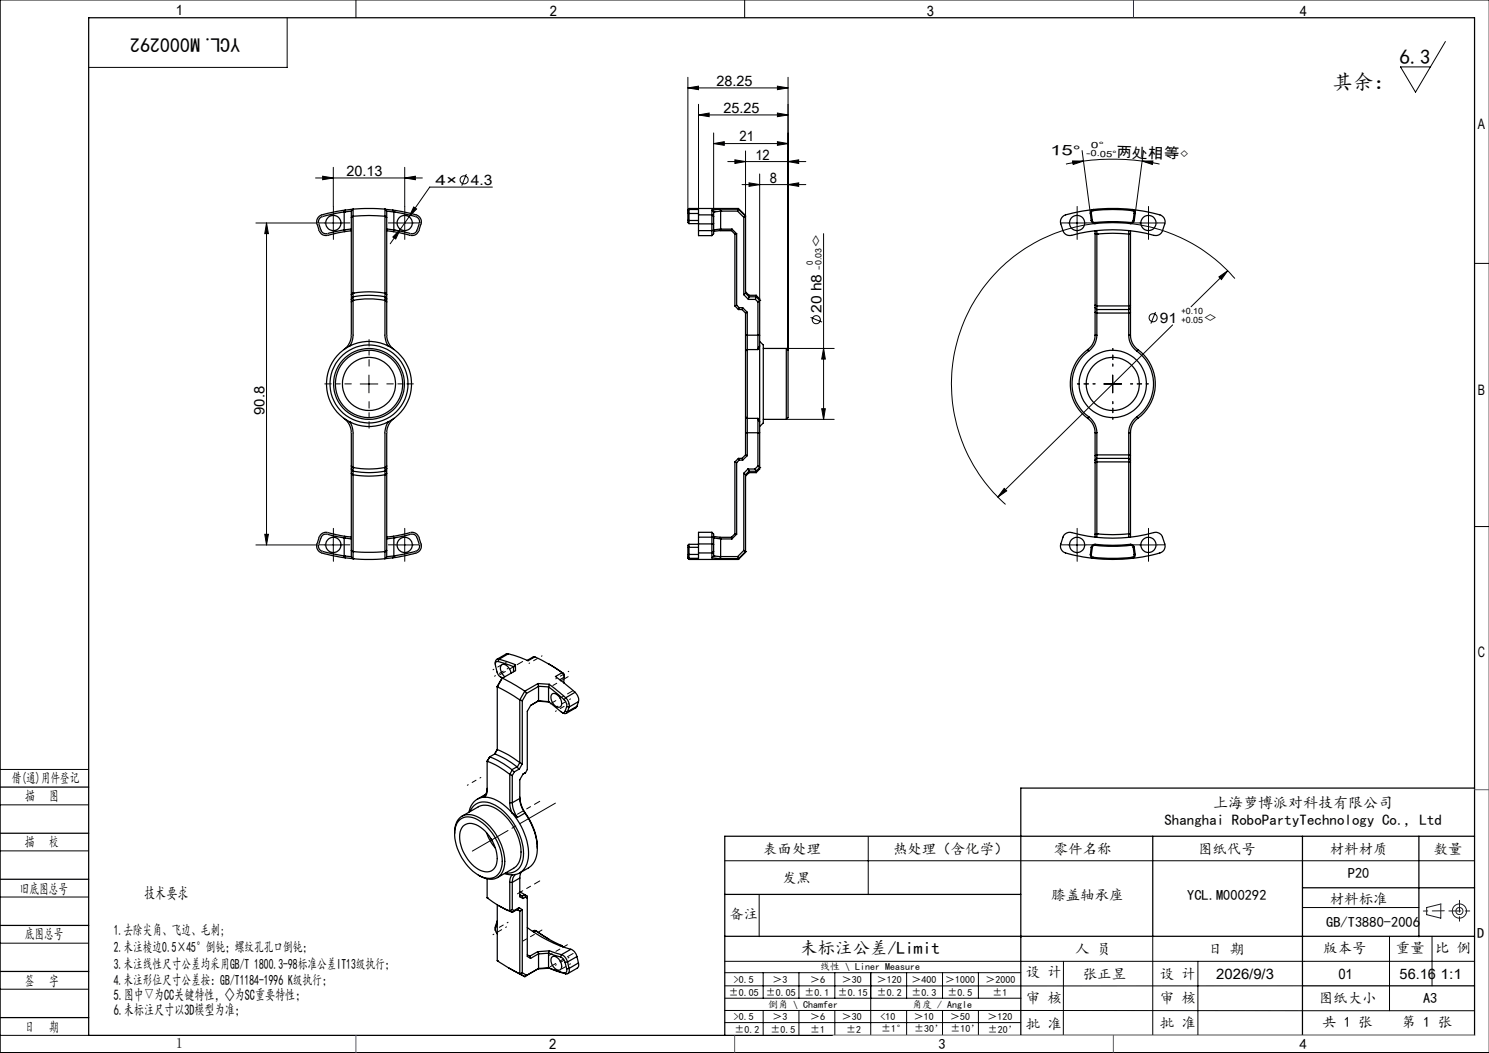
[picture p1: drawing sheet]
<svg xmlns="http://www.w3.org/2000/svg" width="420mm" height="297mm" viewBox="0 0 420 297" stroke-linecap="round" stroke-linejoin="round" font-family="sans-serif">
<g fill="none" stroke="#000" stroke-width=".28">
<path d="M100.4 0v5M210 0v5M420 0h-419.9v297h419.9M81 5v14h-56M407.7 11.7l-8.4 14.3-4.3-7.1h8.5M194 24.8l3-.5v1zM194 21.8v38.4M194 24.8h28.3M197 32.4l3-.5v1zM197 29.4v33.7M197 32.4h25.3M201.3 37.5v22.3"/>
<path d="M219.3 24.3l3 .5-3 .5zM219.3 40l3 .5-3 .5zM219.3 31.9l3 .5-3 .5zM222.3 21.8v77M89 50.2h30.1M91 49.7l3 .5-3 .5zM94 47.2v11M114.2 50.2l3-.5v1zM114.2 47.2v11M116.7 58.4l.8 .5-2.1 2.2zM131.6 49.1l-1.4 3.2M138.9 52.8h-17.7l-11.1 16"/>
<path d="M201.3 40.5l3-.5v1zM201.3 40.5h21M205.3 45.6h22M207.3 45.1l3 .5-3 .5zM209.3 52.1h18M210.3 42.6v18.4M211.3 51.6l3 .5-3 .5zM214.3 49.1v35.6M222.3 52.1l3-.5v1zM222.3 45.6l3-.5v1zM302.5 45.4h3.1l-2.9 1zM305.2 42.5l2.4 17.7"/>
<path d="M305.6 45.4l7.1-.5 4.7 .1 4.8 .4M305.6 45.4l-4.9 .9M322.2 45.4h3l-.2 1zM322.2 45.4l4.9 .9M322.5 42.5l-2.3 17.7M72.2 62.9h17.2M75.2 62.9v90.8M75.2 62.9l.5 3h-1zM91.5 62.9h5M94 60.4v5M111.7 62.9h5M112.9 64.7l-1.3 2.7-.8-.6z"/>
<path d="M114.2 60.4v5M232.3 65.9v52.4M301.3 62.9h5M303.8 60.4v5M308.9 63.1a45.5 45.5 0 0 0-38.4 31.4 45.5 45.5 0 0 0 13.1 47.8M318.8 63.1a45.6 45.6 0 0 1 29.5 15.5M321.5 62.9h4.9M324 60.4v5M343.8 78.1l2.5-1.7-1.8 2.4zM346.3 76.4l-10.3 10.1M415.9 74.3h4.1M221.8 98.3h13.5"/>
<path d="M228.6 89.5l3.3 1.3M232.3 98.3l.5 3h-1zM325.9 88l-1.3 3.3M330.8 91.6l-49.4 48.6M101.6 108.3h5M104.1 105.8v5M221.8 118.3h13.5M231.8 115.3h1l-.5 3zM311.4 108.3h5M313.9 105.8v5M283.2 137.8l.8 .7-2.6 1.7zM72.2 153.7h17.2"/>
<path d="M74.7 150.7h1l-.5 3zM91.5 153.7h5M94 151.2v5M111.7 153.7h5M114.2 151.2v5M301.3 153.7h5M303.8 151.2v5M321.5 153.7h4.9M324 151.2v5M415.9 148.5h4.1M0 217h25M0 227h25"/>
<path d="M0 240h25M244.9 236v16.3M0 253h25M204.4 242.8h211.5M214.1 252.4v11.8M367.4 256h32.8M0 266h25M0 279h25M204.4 271.1h211.5M204.4 278.1h163M204.4 274.4h83.5M215.3 274.4v7.1"/>
<path d="M225.4 274.4v7.1M235.5 274.4v7.1M245.6 274.4v17.6M255.7 274.4v7.1M265.9 274.4v7.1M276 274.4v7.1M300 271.1l-.1 21M325.2 264.1v27.9M337.9 271.1v20.9M391.9 264.1v21M403.9 264.1v14M0 292h25"/>
<path d="M204.4 285l211.5 .1M204.4 288.4h83.5M204.5 281.5h83.5M215.3 285v7M225.4 285v7M235.5 285v7M255.7 285v7M265.9 285v7M276 285v7M287.9 292h128"/>
<circle cx="130.9" cy="50.7" r="1.14"/>
<circle cx="230.2" cy="90.2" r="1.15"/>
<circle cx="325.2" cy="89.6" r="1.14"/>
</g>
<g fill="none" stroke="#191924" stroke-width=".28">
<path d="M402.4 256l4-1v4l-4-1z"/>
<circle cx="411.7" cy="257" r="1"/>
<circle cx="411.7" cy="257" r="2"/>
</g>
<path d="M308.9 108.3h-5M313.9 103.3v-5M313.9 113.3v5M318.9 108.3h5" fill="none" stroke="#000" stroke-width=".28" stroke-dasharray="30.5 1.3 1.3 1.3" stroke-dashoffset="29.9"/>
<g fill="none" stroke="#000" stroke-width=".28" stroke-dasharray="30.5 1.3 1.3 1.3">
<path d="M91.5 62.9h-2.1M94 60.4v-2.2M94 65.4v2.1M96.5 62.9h2.2M111.7 62.9h-2.2M114.2 60.4v-2.2M114.2 65.4v2.1M116.7 62.9h2.1M301.3 62.9h-2.1M303.8 60.4v-2.2M303.8 65.4v2.1M306.3 62.9h2.2"/>
<path d="M321.5 62.9h-2.2M324 60.4v-2.2M324 65.4v2.1M326.5 62.9h2.1M91.5 153.7h-2.1M94 151.2v-2.2M94 156.2v2.1M96.5 153.7h2.2M111.7 153.7h-2.2M114.2 151.2v-2.2M114.2 156.2v2.1M116.7 153.7h2.1"/>
<path d="M301.3 153.7h-2.1M303.8 151.2v-2.2M303.8 156.2v2.1M306.3 153.7h2.2M321.5 153.7h-2.2M324 151.2v-2.2M324 156.2v2.1M326.5 153.7h2.1M158.3 192l2-1.1"/>
</g>
<path d="M156.7 226.5l-23.5 13.6" fill="none" stroke="#000" stroke-width=".28" stroke-dasharray="30.5 1.3 1.3 1.3" stroke-dashoffset="18.9"/>
<path d="M147.4 186.6l-6.4 3.7M161.7 194.8l-6.5 3.7M161.7 268.9l-6.5 3.8" fill="none" stroke="#000" stroke-width=".28" stroke-dasharray="30.5 1.3 1.3 1.3" stroke-dashoffset="28.7"/>
<path d="M149.2 187.1l3.7-2.1M156.8 191.5l3.6-2.2M158.3 192l-3.6 2.1" fill="none" stroke="#000" stroke-width=".28" stroke-dasharray="30.5 1.3 1.3 1.3" stroke-dashoffset="30.3"/>
<path d="M152.9 262.3l-5.4 3.1M160 266.5l-5.3 3.1" fill="none" stroke="#000" stroke-width=".28" stroke-dasharray="30.5 1.3 1.3 1.3" stroke-dashoffset="29.3"/>
<path d="M152.3 226l-6.3 3.6M146 252.1l6.3-3.6" fill="none" stroke="#000" stroke-width=".28" stroke-dasharray="30.5 1.3 1.3 1.3" stroke-dashoffset="28.8"/>
<path d="M142.9 186.7l-3.8 2.2M143.3 188.5l-3.8 2.2M160.5 198.4l-3.8 2.2M160.9 197.1l-3.8 2.2M131.8 221.5l3.8-2.2M142.9 261.4l-3.8 2.2M143.3 260.1l-3.8 2.2M160.5 270l-3.8 2.2M160.9 271.9l-3.8 2.2" fill="none" stroke="#000" stroke-width=".28" stroke-dasharray="30.5 1.3 1.3 1.3" stroke-dashoffset="30.2"/>
<path d="M99.1 108.3h-7.5M104.1 103.3v-7.5M104.1 113.3v7.5M109.1 108.3h7.5" fill="none" stroke="#000" stroke-width=".28" stroke-dasharray="30.5 1.3 1.3 1.3" stroke-dashoffset="28.6"/>
<g fill="none" stroke="#000" stroke-width=".35">
<path d="M25 5h390.9v287h-390.9zM97.1 59.8h.1M97.1 59.8l-2.3 .4a11.5 11.5 0 0 0-4.6 1.4l-.4 1.1 .7 2.2a1.62 1.62 0 0 0 2.4 .8l4.2-.9M97.1 59.8v5M97.4 59.3l-5.8 1.1a2.18 2.18 0 0 0-2.2 2.7l.6 1.9a2.1 2.1 0 0 0 3.1 1.2l4.1-.9M97.4 59.3l-.3 .5M99.1 59.5v35a5.2 5.2 0 0 1-2.1 4.1M99.1 59.5l-2 .3M99.6 59.1v35.4a5.7 5.7 0 0 1-.9 3.1M99.6 59.1l-.5 .4M99.6 59l3.4-.2 5.6 .2v35.5a5.7 5.7 0 0 0 .9 3.1M99.6 59v.1"/>
<path d="M99.6 59l-2.2 .3M109.1 59.5l2 .3M110.8 59.3l-2.2-.3 .5 .6v34.9a5.2 5.2 0 0 0 2.1 4.1M110.8 59.3l5.8 1.1a2.18 2.18 0 0 1 2.1 2.7l-.6 1.9a2.1 2.1 0 0 1-3 1.2l-4.2-.9M110.8 59.3l.3 .5M111.1 59.8h.1M111.1 59.8l2.3 .4a11.5 11.5 0 0 1 4.6 1.4l.4 .8-.7 2.5a1.62 1.62 0 0 1-2.4 .8l-4.2-.9M111.1 59.8v5M194 59.4v.8M194.3 58.8v.3M194.3 59.1h2.7v1.5M194.3 59.1v1.1"/>
<path d="M194.3 58.8l-.3 .3v.3M194.3 58.8h14M194.3 59.1l-.3 .3M200.8 59.3v1.3M200.8 59.3l.5 .5M201.3 59.8h.1M201.3 59.8v1.3M203.1 59h5.2M203.1 59l-2.3 .3M203.1 59l.2 .5M203.3 59.5h.1M203.3 59.5l-2 .3"/>
<path d="M203.3 59.5v5.1M203.3 59.5h4.7M208 59.5l1.8 1.8M208.3 58.8v.2M208.3 58.8l2 2.1M208.3 59v.1M208.3 59.1l-.3 .4M208.3 59.1l2 1.9M308.4 59.1a1.03 1.03 0 0 0-.8 1.1M308.4 59.1a52.8 52.8 0 0 1 10.9 0M308.4 59.1l-1.9 .3a25 25 0 0 0-6.6 1.6l-.5 .6-.3 .8 .7 2.6a2 2 0 0 0 2.5 1.4 44.2 44.2 0 0 1 23.6 0l1.1-.2 .6-.5 .9-2.6a2.21 2.21 0 0 0-2.3-2.7l-6.9-1.3M308.4 59.1l.1 .3"/>
<path d="M308.5 59.4a.67 .67 0 0 0-.7 .8M308.5 59.4a46.3 46.3 0 0 1 10.8 0M319.3 59.4a.67 .67 0 0 1 .6 .8M319.3 59.1a1.03 1.03 0 0 1 .9 1.1M319.3 59.1v.3M97.1 64.8h.1M97.1 64.8l.1 .5M99.1 61.3l.5-.3a47.9 47.9 0 0 1 9 0l.5 .3M99.1 64.6l-2 .2M99.1 65.1l-1.9 .2M109.1 64.6l2 .2M109.1 65.1l1.8 .2"/>
<path d="M111.1 64.8h.1M111.1 64.8l-.2 .5M194 62.2v.6l.3 .3M194 60.2h.3M194 60.2v2M194 62.2h.3M194.3 62.2v.9M194.3 63.1h2.7M194.3 60.2h2.7M194.3 60.2v2M194.3 62.2h2.7M197 60.6v2.5"/>
<path d="M197 65v1.5h3.8M197 60.6h3.8M197 63.1h3.8M197 63.1v1.9M197 65h3.8M200.8 60.6v2.5M200.8 65v1.5M200.8 60.6l.5 .5M200.8 63.1v1.9M201.3 61.1v1.9M201.3 64.9v1l-.5 .6M201.3 63l-.5 .1"/>
<path d="M201.3 63v1.9M201.3 64.9l-.5 .1M203.1 65h3.2l1 1M203.2 64.6v.4l-1.9 .3M203.2 64.6h3.3M203.3 64.6l-2 .2M203.3 64.6h-.1M206.5 64.6l1.3 1.3M206.5 64.6l-.2 .4M207.3 66h.1M207.3 66v20.3M207.8 65.9v20.2"/>
<path d="M207.8 65.9l-.5 .1M209.8 61.3v21.8M210.3 61l-.5 .3M210.3 61v21.7M307.6 60.2l.2 2M307.8 62.2a1.03 1.03 0 0 0 1.1 .9M307.8 60.2h-.2M307.8 60.2l.3 2M308.1 62.2a.67 .67 0 0 0 .8 .6M308.1 62.2h-.3M308.9 62.8a50.6 50.6 0 0 1 10 0M308.9 63.1a44 44 0 0 1 9.9 0"/>
<path d="M308.9 62.8v.3M308.9 65.1v29.4M308.9 65.9l.5 .1M309.4 66a41.1 41.1 0 0 1 9 0M309.4 66h.1M309.4 65v29.5M318.4 66h.1M318.4 65v29.5M318.9 62.8l-.1 .3M318.9 65.9l-.5 .1M318.9 65.1v29.4M319.7 62.2l-.2 .3-.6 .3"/>
<path d="M319.7 62.2h.2M319.9 60.2l-.2 2M319.9 60.2h.3M319.9 62.2a.97 .97 0 0 1-1.1 .9M320.2 60.2l-.3 2M98.7 97.6a12 12 0 0 1 10.8 0M98.7 97.6a12 12 0 0 0-6.6 10.7 12 12 0 0 0 6.6 10.7M99.6 83.7l-.5 .8M99.6 83.7h.1M99.6 84.7h.1M99.6 83.7a22.3 22.3 0 0 1 9 .1l.5 .5M99.6 84.7a24.1 24.1 0 0 1 9 0"/>
<path d="M99.6 82.7a26.3 26.3 0 0 1 9 0M99.6 82.7h.1M99.6 84.7l-.5 .5M99.6 82.7l-.5 .4M108.6 84.7h.1M108.6 82.7h.1M108.6 84.7l.5 .5M108.6 82.7l.5 .4M109.5 97.6a12 12 0 0 1 6.6 10.7 12 12 0 0 1-6.6 10.7M207.3 86.3l1 1M207.8 86.1l.7 .7M207.8 86.1l-.5 .2"/>
<path d="M208.3 87.3h1M208.5 86.8h1M208.5 86.8l-.2 .5M209.3 87.3l1 1M209.5 86.8l1.3 1.3M209.5 86.8l-.2 .5M209.8 83.1l1.3 1.4M210.3 99v18.6M210.3 94.5v4.5M210.3 82.3l1 1M210.3 94.5h4M210.3 82.7l-.5 .4"/>
<path d="M210.3 82.7l1 1M210.3 88.3v6.2M210.8 98.6v19.4M210.8 88.1v10.5M210.8 98.6l-.5 .4M210.8 98.6h3M210.8 88.1l-.5 .2M211.1 84.5h2M211.2 83.7h2.1M211.2 83.7l-.1 .8M211.3 83.3v.4M211.3 83.3h2"/>
<path d="M213.1 84.5l.7 .7M213.3 83.7l-.2 .8M213.3 83.3v.4M213.3 83.3l1 1v.4M213.3 83.7l1 1M213.8 85.2v13.4M214.3 97.6l-.5 1M214.3 97.6v21.4M214.3 96.3l1 1v22l-1 1M214.3 94.5v3.1M214.3 84.7h.1M214.3 84.7l-.5 .5"/>
<path d="M214.3 84.7v9.8M215.3 98.3h6.5M221.8 98.3v20M221.8 98.3l.5 .5v19l-.5 .5M306.8 98.6a12 12 0 0 0 0 19.4M306.8 98.6l.3 .4M307.1 99a11.5 11.5 0 0 0 0 18.6M308.9 94.5a5.2 5.2 0 0 1-2.1 4.1M308.9 94.5h.5M308.9 86.8l.5 .5h9l.5-.5M308.9 86.1l.5 .2h9l.5-.2M308.9 88.1l.5 .2h9l.5-.2"/>
<path d="M309.4 94.5a5.5 5.5 0 0 1-2.3 4.5M318.4 94.5a5.5 5.5 0 0 0 2.2 4.5M318.4 94.5h.5M318.9 94.5a5 5 0 0 0 2 4.1M320.6 99a11.5 11.5 0 0 1 0 18.6M320.9 98.6a12 12 0 0 1 0 19.4M320.9 98.6l-.3 .4M97 118a5 5 0 0 1 2.1 4.1v34.9l.5 .6M98.7 119a11.8 11.8 0 0 0 10.8 0M98.7 119a6 6 0 0 1 .9 3.1v35.5M109.5 119a6 6 0 0 0-.9 3.1v35.4M111.2 118a5 5 0 0 0-2.1 4.1v35"/>
<path d="M210.3 117.6v4.5M210.3 117.6l.5 .4M210.8 118v10.5M210.8 118h3M213.8 118l.5 1M213.8 118v13.4M214.3 119v3.1M215.3 118.3h6.5M306.8 118a5 5 0 0 1 2.1 4.1M307.1 117.6a5.6 5.6 0 0 1 2.3 4.5M307.1 117.6l-.3 .4M320.6 117.6a5.6 5.6 0 0 0-2.2 4.5"/>
<path d="M320.6 117.6l.3 .4M320.9 118a4.9 4.9 0 0 0-2 4.1M99.1 132.3l.5 .5a21.3 21.3 0 0 0 9 .1M99.1 131.4l.5 .5M99.1 133.5l.5 .4M99.6 131.9a24.1 24.1 0 0 0 9 0M99.6 131.9h.1M99.6 133.9a26.3 26.3 0 0 0 9 0M108.6 131.9h.1M108.6 132.9h.1M109.1 131.4l-.5 .5M109.1 132.1l-.5 .8"/>
<path d="M109.1 133.5l-.5 .4M207.3 130.3v20.3M207.3 130.3l.5 .2M207.8 130.5v20.2M208.3 129.3l-1 1M208.3 129.3l.2 .5M208.3 129.3h1M208.5 129.8l-.7 .7M208.5 129.8h1M209.3 129.3l.2 .5M209.8 133.5v21.8M209.8 133.5l.5 .4v21.7"/>
<path d="M210.3 122.1h4M210.3 122.1v6.2M210.3 128.3l-1 1M210.3 128.3l.5 .2M210.8 128.5l-1.3 1.3M211 132.3l.4 .5M211 132.3h1.9M211 132.3l-1.2 1.2M211.3 132.9v.4M211.3 133.3l-1 1M211.3 133.3h2M211.3 132.9h2"/>
<path d="M211.4 132.8l-.1 .1M211.4 132.8l-1.1 1.1M212.9 132.3l.5 .5M213.3 132.9v.4M213.4 132.8l-.1 .1M213.8 131.4l-.9 .9M213.8 131.4l.5 .5M214.3 131.9h.1M214.3 132v.3l-1 1M214.3 131.9l-.9 .9M214.3 122.1v9.8M308.9 122.1h.5"/>
<path d="M308.9 129.8l.5-.5h9l.5 .5M308.9 122.1v29.4M308.9 130.5l.5-.2h9l.5 .2M308.9 128.5l.5-.2h9l.5 .2M309.4 122.1v29.4M318.4 122.1h.5M318.4 122.1v29.4M318.9 122.1v29.3M97.1 156.8h.1M97.1 151.7h.1M97.1 151.7l-3.6-.7a2.08 2.08 0 0 0-2.9 .4l-.7 2.2a1.69 1.69 0 0 0 1.8 2.1l5.4 1.1M97.1 156.8l.3 .5"/>
<path d="M97.1 156.8l2 .2M97.1 151.7l2 .3M97.1 151.7v5.1M97.2 151.3l-4.1-.9a2.15 2.15 0 0 0-3.1 1.1l-.6 1.9a2.17 2.17 0 0 0 2.2 2.8l5.8 1.1M97.2 151.3l-.1 .4M97.2 151.3l1.9 .2M97.4 157.3l2.2 .3M99.1 155.3l.5 .3M99.6 155.6a47.9 47.9 0 0 0 9 0M99.6 155.6h.1M99.6 157.6h.1M99.6 157.6a47.5 47.5 0 0 0 8.9 0"/>
<path d="M108.6 155.6h.1M109.1 155.3l-.5 .3M109.1 157.1l-.6 .5M110.8 157.3l-2.3 .3M110.9 151.3l4.2-.9a2.15 2.15 0 0 1 3 1.1l.6 1.9a2.17 2.17 0 0 1-2.1 2.8l-5.8 1.1M110.9 151.3l.2 .4M110.9 151.3l-1.8 .2M111.1 156.8h.1M111.1 151.7h.1M111.1 151.7l3.6-.7a2.1 2.1 0 0 1 2.8 .4l.8 2.2a1.69 1.69 0 0 1-1.8 2.1l-5.4 1.1M111.1 151.7v5.1M111.1 156.8l-2 .2"/>
<path d="M111.1 156.8l-.3 .5M111.1 151.7l-2 .3M194 156.4v.8M194 157.2l.3 .6M194 157.2l.3 .3M194 154.4v2M194.3 157.5v.3M194.3 156.4v1.1M194.3 153.5l-.3 .3v.6M194.3 153.5v.9M194.3 157.8h14M194.3 153.5h2.7"/>
<path d="M194.3 156.4h-.3M194.3 156.4h2.7M194.3 154.4h-.3M194.3 154.4v2M194.3 154.4h2.7M197 153.4v2.6M197 156v1.5h-2.7M197 153.4h3.8M197 156h3.8M197 151.5h3.8M197 151.5v1.9M200.8 153.4v2.6"/>
<path d="M200.8 150.1v1.4M200.8 150.1h-3.8v1.4M200.8 150.1l.5 .5v1.1M200.8 156v1.3M200.8 153.4l.5 .2M200.8 151.5v1.9M200.8 151.5l.5 .2M200.8 157.3l2.2 .3M201.3 153.6v1.9M201.3 156.8h.1M201.3 155.5v1.3M201.3 155.5l-.5 .5"/>
<path d="M201.3 151.7v1.9M201.3 156.8l-.5 .5M201.3 151.3l1.8 .2M201.3 156.8l2 .2M201.3 151.7l2 .3M203 157.6h5.3M203.1 151.5h3.2M203.1 151.5l.2 .5M203.3 152v5M203.3 152h3.1M203.3 157h.1M203.3 157h4.8"/>
<path d="M203.3 157l-.3 .6M206.3 151.5l.1 .5M207.3 150.6h.1M207.3 150.6l-1 .9M207.3 150.6l.5 .1M207.8 150.7l-1.4 1.3M208.1 157l.2 .6M208.3 157.6h.1M208.3 157.6v.2M209.8 155.3l-1.7 1.7M209.8 155.3l.5 .3M210.3 155.6h.1"/>
<path d="M210.3 155.8l-2 2M210.3 155.7v.1M210.3 155.6l-2 2M307.6 156.4a.97 .97 0 0 0 .8 1.1M307.6 156.4h.2M307.8 154.4l-.2 2M307.8 154.4h.3M307.8 156.4a.67 .67 0 0 0 .7 .8M308.1 154.4l-.3 2M308.4 157.5a46.9 46.9 0 0 0 10.9 0M308.4 157.5l-1.9-.3a25 25 0 0 1-6.6-1.6l-.5-.6-.3-.8 .7-2.7a2.02 2.02 0 0 1 2.5-1.3 45.7 45.7 0 0 0 23.9-.1l1.4 .7 .9 2.6a1.97 1.97 0 0 1-1.3 2.6l-4.9 1.1-3 .4M308.5 157.2a52.1 52.1 0 0 0 10.8 0"/>
<path d="M308.5 157.2l-.1 .3M308.9 153.5a1.04 1.04 0 0 0-1.1 .9M308.9 153.8a.67 .67 0 0 0-.8 .6M308.9 153.8a44.3 44.3 0 0 0 10 0M308.9 153.5a44 44 0 0 0 9.9 0M308.9 153.5v.3M309.4 150.6h.1M309.4 150.6a41.1 41.1 0 0 0 9 0M309.4 150.6l-.5 .1M318.4 150.6h.1M318.4 150.6l.5 .1M318.8 153.5a.98 .98 0 0 1 1.1 .9"/>
<path d="M318.8 153.5l.1 .3M318.9 153.8l.5 .1 .3 .5M319.3 157.2v.3M319.7 154.4l.2 2M319.9 156.4a.67 .67 0 0 1-.6 .8M319.9 154.4h-.2M319.9 154.4l.3 2M320.2 156.4a.97 .97 0 0 1-.9 1.1M320.2 156.4h-.3M140.3 193.7l3.1 1.7 3.2 2M140.3 193.7h.1M140.5 186.6l4.4 1.5"/>
<path d="M140.5 186.6a.76 .76 0 0 0-.7 .3 .76 .76 0 0 0 0 .8l.4 1.8a2.12 2.12 0 0 0 1.3 1.6M140.8 185.9l4.6 1.6M140.8 185.9a.97 .97 0 0 0-1 .4 .97 .97 0 0 0-.1 1M140.8 185.9l-.3 .7M141.2 191l.5 .3M141.5 191.1l.4 .1M141.5 191.1l.3 .1M141.6 191.3l-1.3 2.4M141.6 191.3l-1.3 2.3v17.9M141.7 191.3l6.3 3.6M141.7 191.3h-.1M143.4 184.4l5.5 2 1.9-1.1"/>
<path d="M143.4 184.4l-.6 .1-2.7 1.5M143.4 184.4l-2.6 1.5M144.2 189.9a2.76 2.76 0 0 0-2.5-2.5 1.82 1.82 0 0 0 0 2.7l.7 .8M144.9 188h.1M144.9 188v1.5M145.4 187.5v1.7l-3.7 2.1M145.4 187.5l-.5 .5M146.6 197.4h.1M146.6 197.4v17.7l.7 .3M146.6 197.4l.7 .3M147.3 197.7v17.7M148 194.9h.1"/>
<path d="M148 194.9l.5 .7M148 194.9l-1.4 2.5M148.5 195.6l-1.2 2.1M150.8 185.3l4.9 2.5 2.9 1.9M150.8 185.3l-.3-.1-1.8 1.1M151.8 192.8l-3.8 2.1M151.8 192.8l3.1 .2M151.8 192.8l.1 .8M151.9 193.6h.1M151.9 197.7h.1M151.9 193.6l-3.4 2M151.9 193.6v4.1"/>
<path d="M151.9 197.7l-2.2 1.3-1 1.6v16.5l-.5 .8M151.9 193.6l2.9 .1M151.9 197.7l2.8 .2M151.9 197.7l-.2 .1 3.3 .2M154.7 193.8l4.4 3.5M154.7 197.9l3.4 2.8a.72 .72 0 0 0 1.3-.1M154.7 197.9h.1M154.7 187.3l4.1 2.5M154.7 193.8v4.1M154.8 193.7l-.1 .1M154.9 193l4.7 3.8M154.9 193l-.1 .7"/>
<path d="M155.7 195.8a2.04 2.04 0 0 1 2.6 1.8l.1 .4a1.06 1.06 0 0 1-.4 1.4 1.06 1.06 0 0 1-1.4-.3 2.71 2.71 0 0 1-.9-3.3zM158.6 189.7l-1.9 1.1 5.5 4.5M158.6 189.7l.4 .6 .2 .7M158.6 189.7l.2 .1M158.8 189.8l.3 .6 .1 .5M159 192.5v.1M159 192.5h.1M159.1 197.3a2.35 2.35 0 0 1 .7 2M159.2 191l-.2 1.5M159.2 191l-1.3 .7M159.6 196.8a2.85 2.85 0 0 1 .9 2.6M159.6 196.8l-.5 .5"/>
<path d="M159.8 199.3l-.4 1.3M159.8 199.3l.7 .1M160.5 199.4l-.4 1.3M162.2 195.3a2.95 2.95 0 0 1 1 2.6M162.2 195.3l-2.6 1.5M162.7 199.2l-.3 .5-2.7 1.5M162.7 199.2l-2.6 1.5M163.2 197.9l-2.7 1.5M163.2 197.9l-.5 1.3M137.4 214.7a21.7 21.7 0 0 1 6.4 3.7M137.4 214.7v8.4l-.1 .8-.5 1M137.4 214.7h.1"/>
<path d="M137.9 213.8l-.5 .9M138.1 213.5a24.5 24.5 0 0 1 6.3 3.6M138.1 213.5l-.7 1.2M139.6 212.7h.1M139.6 212.7a22.8 22.8 0 0 1 6.2 3.6M139.6 212.7l-1.5 .8M140.3 211.4a24.5 24.5 0 0 1 6.3 3.7l-.8 1.4M140.3 211.4l-.7 1.3M140.3 211.4l-.8 1.3M143.8 218.4h.1M143.8 218.4l.7 .4M143.8 218.4v8"/>
<path d="M144.4 217.1v.2M144.4 217.3l-.6 1.1M144.4 217.3l.7 .4M144.5 218.8v7.6M145.1 217.7l-.6 1.1M145.8 216.3v.2M145.8 216.5l.7 .4M145.8 216.3l-1.4 .8M146.5 216.9l-1.4 .8M147.3 215.4l-.8 1.5M147.5 218.3l-.9 1.6v5.3M148.2 217.9l-.7 .4"/>
<path d="M159.4 200.6l.7 .1M160.1 200.7a.96 .96 0 0 1-1.7 .2M0 222h25M0 235h25M128.2 235.2a4.6 4.6 0 0 1 3.6-5.4 9.6 9.6 0 0 1 7.7 4.9 13 13 0 0 1 2.5 10.6 4 4 0 0 1-6 2.1l-1.1-.6M129.4 231.6a4.4 4.4 0 0 1 6.1 .1 14.2 14.2 0 0 1 6 12.8 3.7 3.7 0 0 1-5.3 2.9 14 14 0 0 1-7.9-13.4l.4-1.3zM130.3 230.2l4.6-2.6a5.7 5.7 0 0 1 6.5 1.5 15 15 0 0 1 5.4 12.8l-.4 1.4-.8 1-5.3 3.2M130.6 233.1a3.6 3.6 0 0 1 5 .3 11.1 11.1 0 0 1 4.5 10.1 2.95 2.95 0 0 1-4.5 2 11.2 11.2 0 0 1-5.8-10.9zM132.6 228.9a4.3 4.3 0 0 1 6.3-2.1 16.7 16.7 0 0 1 8.7 14.8 4.4 4.4 0 0 1-5 4.6M136 224.8l.8 .1M136.7 224.4l-.7 .4M136.8 224.9a10.8 10.8 0 0 1 7.6 4.4"/>
<path d="M136.8 224.9a4.6 4.6 0 0 0-4.5 4.2M137 224l-2.4 1.4M137.2 234.9l1.3 2.7 1.2 1.6M137.4 222.4a2.25 2.25 0 0 1-1.4 2.4M138.4 236.5l.5 .8M143.8 226.4l.1 1.4 .5 1.5M143.8 226.4h.7M144.4 229.3a17 17 0 0 1 4.4 13.6 4.5 4.5 0 0 1-4.4 3.9M144.4 229.3l1.5 1.3M144.5 226.4a7.8 7.8 0 0 0 1.4 4.2M146.6 225.2a7.8 7.8 0 0 0 1.5 4.1M146.6 224.8a8.3 8.3 0 0 0 1.6 4.5"/>
<path d="M146.6 225.2l-2.1 1.2M148.1 229.3a16.2 16.2 0 0 1 3.2 12.2 5.1 5.1 0 0 1-2.2 3.3l-2.5 1.4M148.1 229.3l-2.2 1.3M148.1 229.3h.1M148.2 229.3a16.7 16.7 0 0 1 3.4 10M325.2 235.9v28.2M367.4 235.9v56.1M400.2 235.9v28.3M415.9 235.9h-211.5v56.1M415.9 222.3h-128v69.7M0 248h25M137.4 253.2a22.9 22.9 0 0 0 6.4 3.7"/>
<path d="M137.4 253.2h.1M137.4 247.9v5.3M140.2 259.9v.5M140.2 259.9l-.4 1.3M140.3 255.2v15.8M140.3 259.8l-.1 .1M140.6 255.4l3.9 1.9M142.3 246.4l2.1 .4M143.8 256.9h.1M143.8 248.9v8M143.8 248.9h.7M143.8 256.9l.7 .4"/>
<path d="M144.4 246.8l-.5 .9-.1 1.2M144.5 248.9v7.6M144.5 256.5l-.7 .4M144.5 256.5l.5 .3M144.5 257.3h.1M145 256.8l-.5 .5M145.4 246.7l-.7 .9-.2 1.3M145.8 256.6l.8 .3M145.9 256.5l.7 .4M146.4 256l.9 .6M146.4 256l-1.4 .8M146.4 256l-.5 .5-1.4 .8"/>
<path d="M146.6 256.9h.1M146.6 247.6v5.3l.9 .5M146.6 256.9v17.7M146.6 247.6l-2.1 1.3M146.6 252.3l.7 .5M146.6 251.5l1.4 .8M147 246l-.4 1.6M147.3 256.6v17.8M147.3 252.8l.2 .6M147.3 256.6l-.7 .3M148 252.3l.7 .5v17l.9 .5M148 252.3l-.7 .5"/>
<path d="M148 252.3l.2 .7M148.2 253l-.7 .4M148.2 253l.5 .3M204.4 252.3h83.5M367.4 250.4h48.5M0 261h25M0 274h25M139.8 261.7v.7l.5 1M139.8 261.2l-.1 .8M139.8 261.2v.5M140.2 260.4l-.4 1.3M140.3 271l3.1 2 3.2 1.6"/>
<path d="M140.3 271h.1M140.3 260.3l-.1 .1M143.4 273l4.6 2.4M146.6 274.6h.1M146.6 274.6l1.4 .8M147.3 274.4l1.3 .7M147.3 274.4l-.7 .2M148 275.4h.1M148.6 275.1l-.6 .3M148.7 261.6a37.6 37.6 0 0 0 12.3 6.2M148.7 269.3l.7 .4M149.4 269.7h.1"/>
<path d="M149.4 269.7l.2 .6M151.1 262.5l.3 .2M151.2 262.6l3.5 2.2 3.5 1.8M151.2 262.6l-.5-.2-.5 .3M151.2 262.6l.2 .1M151.2 262.6l-.6 .3M151.4 262.7l3.4 2.2M151.7 268.4l-2.3 1.3M151.7 268.4l.2 .6M151.7 273.3l-3.7 2.1M151.9 269.1v4.1M151.9 273.2h.1"/>
<path d="M151.9 269l-2.3 1.3M151.9 269v.1M151.9 273.2l-3.3 1.9M151.9 273.2l-.2 .1M154.7 268.8l3.4 1.1M154.7 273l4.4 1.4M154.7 268.8v4.2M154.7 273l.2 .1M154.7 268.8l-2.8 .3M154.7 273l-2.8 .2M154.9 273.1l4.7 1.6M154.9 273.1l-3.2 .2"/>
<path d="M155 268.2l3.4 1.1M155 268.2l-3.3 .2M155 268.2l-.3 .6M155.7 269.9a2.04 2.04 0 0 1 2.6 1.8l.1 .4a1.06 1.06 0 0 1-.4 1.5 1.06 1.06 0 0 1-1.4-.4 2.68 2.68 0 0 1-.9-3.3zM158.1 269.9a2.18 2.18 0 0 1 1.3 1.6M158.2 266.6l.5 .4M158.2 266.6l-.2 .2M158.3 266.7l.5 .4M158.4 269.3a2.87 2.87 0 0 1 1.7 2M158.4 269.3l-.3 .6M159.1 274.4l.5 .3M159.4 271.5l.4 1.8"/>
<path d="M159.8 273.3a.78 .78 0 0 1-.7 1.1M160.1 271.3l-.7 .2M160.1 271.3l.4 1.9M160.5 273.2a.99 .99 0 0 1 0 1 .99 .99 0 0 1-.9 .5M160.5 273.2l-.7 .1M161 267.8a2.7 2.7 0 0 1 1.7 2M161 267.8l-2.6 1.5M162.7 269.8l-2.6 1.5M162.7 269.8l.5 1.8M163.2 271.6v1l-.3 .4-2.7 1.6M163.2 271.6l-2.7 1.6M204.4 264.1h211.5"/>
<path d="M367.4 278.1h48.5M0 287h25"/>
<circle cx="94" cy="62.9" r="2.15"/>
<circle cx="114.2" cy="62.9" r="2.16"/>
<circle cx="303.8" cy="62.9" r="2.15"/>
<circle cx="324" cy="62.9" r="2.15"/>
<circle cx="104.1" cy="108.3" r="11"/>
<circle cx="104.1" cy="108.3" r="7.5"/>
<circle cx="104.1" cy="108.3" r="10"/>
<circle cx="104.1" cy="108.3" r="9.5"/>
<circle cx="313.9" cy="108.3" r="9.5"/>
<circle cx="313.9" cy="108.3" r="7.5"/>
<circle cx="94" cy="153.7" r="2.14"/>
<circle cx="114.2" cy="153.7" r="2.15"/>
<circle cx="303.8" cy="153.7" r="2.14"/>
<circle cx="323.9" cy="153.7" r="2.14"/>
</g>
<path d="M407.4 256.9l-5.9 .1M408.7 256.9h6M411.7 253.9v6" fill="none" stroke="#191924" stroke-width=".28" stroke-dasharray="6.3 1.3 1.3 1.3" stroke-dashoffset="3"/>
<path d="M235 292h180.9" fill="none" stroke="#c0c0c0" stroke-width=".28"/>
<path d="M319.7 0v5M415.9 222.7h4.1M100.4 292v5M207.2 292v5M314 292v5" fill="none" stroke="#00f" stroke-width=".28"/>
<path d="M406.4 255h.1" fill="none" stroke="#0ff" stroke-width=".28"/>
<g fill="#000">
<path d="M219.3 24.3l3 .5-3 .5zM194 24.8l3-.5v1zM222.3 52.1l3-.5v1zM211.3 51.6l3 .5-3 .5zM222.3 45.6l3-.5v1zM207.3 45.1l3 .5-3 .5zM219.3 40l3 .5-3 .5zM201.3 40.5l3-.5v1z"/>
<path d="M322.2 45.4h3l-.2 1zM302.5 45.4h3.1l-2.9 1z"/>
<path d="M75.2 62.9l.5 3h-1zM74.7 150.7h1l-.5 3zM232.3 98.3l.5 3h-1zM231.8 115.3h1l-.5 3z"/>
<path d="M112.9 64.7l-2.1 2.1 .8 .6zM116.7 58.4l-1.3 2.7 2.1-2.2zM91 49.7l3 .5-3 .5zM114.2 50.2l3-.5v1zM197 32.4l3-.5v1zM219.3 31.9l3 .5-3 .5zM283.2 137.8l-1.8 2.4 2.6-1.7zM343.8 78.1l.7 .7 1.8-2.4z"/>
</g>
<g fill="none" stroke="#808080" stroke-width=".28" stroke-dasharray="6.3 1.3 1.3 1.3 1.3 1.3">
<path d="M89.4 63.1l.5-.1M90.1 65l.4-.1M90.8 60.6l.1 .5M92.5 66.4l-.1-.5M115.8 65.9l-.1 .5M117.3 61.1l.1-.5M117.7 64.9l.4 .1M118.3 63l.5 .1M99.1 94.5h.5M109.1 94.5h-.5M99.6 122h-.5M109.1 122h-.5"/>
<path d="M89.4 153.4l.5 .2M90.1 151.5l.4 .2M90.8 156l.1-.5M92.5 150.2l-.1 .5M115.8 150.7l-.1-.5M117.3 155.5l.1 .5M117.7 151.7l.4-.2M118.3 153.6l.5-.2"/>
</g>
<g font-size="5.8">
<text x="394.8" y="18">6.3</text>
<text x="375.9" y="25.2">其余：</text>
</g>
<text font-size="5.6" x="67.7" y="10.6" transform="rotate(-180 67.7 10.6)">YCL.M000292</text>
<text font-size="4.9" x="225.7" y="269">未标注公差/Limit</text>
<text font-size="4.7" x="40.7" y="253.6">技术要求</text>
<g font-size="4.2">
<text x="342.2" y="227.9">上海萝博派对科技有限公司</text>
<text x="328.5" y="232.8">Shanghai RoboPartyTechnology Co., Ltd</text>
<text x="32.1" y="282.1">5.图中▽为CC关键特性，◇为SC重要特性；</text>
<text x="32.1" y="286.4">6.未标注尺寸以3D模型为准；</text>
</g>
<g font-size="4.1">
<text x="49.6" y="4.3">1</text>
<text x="155.1" y="4.6">2</text>
<text x="261.4" y="4.6">3</text>
<text x="366.6" y="4.6">4</text>
<text x="202.1" y="24.2">28.25</text>
<text x="204.1" y="31.8">25.25</text>
<text x="208.6" y="39.9">21</text>
<text x="416.9" y="36.3">A</text>
<text x="213.1" y="45">12</text>
<text x="296.2" y="43.8" transform="rotate(2 296.2 43.8)">1 5 °</text>
<text x="315" y="44.3" transform="rotate(2 315 44.3)">两处相等◇</text>
<text x="97.7" y="49.6">20.13</text>
<text x="122.8" y="52.2">4×</text>
<text x="132.8" y="52.2">4.3</text>
<text x="217.1" y="51.5">8</text>
<text x="231.7" y="69.9" transform="rotate(-90 231.7 69.9)">◇</text>
<text x="231.7" y="88.3" transform="rotate(-90 231.7 88.3)">20 h8</text>
<text x="327.2" y="91.1">91</text>
<text x="339.4" y="91.1">◇</text>
<text x="416.9" y="111.3">B</text>
<text x="74.6" y="117" transform="rotate(-90 74.6 117)">90.8</text>
<text x="416.9" y="185.3">C</text>
<text x="3.3" y="220.9">借(通)用件登记</text>
<text x="7.1" y="226">描</text>
<text x="13.9" y="226">图</text>
<text x="7" y="238.9">描</text>
<text x="13.8" y="238.9">校</text>
<text x="215.3" y="240.8">表面处理</text>
<text x="251.9" y="240.8">热处理（含化学）</text>
<text x="297.3" y="240.8">零件名称</text>
<text x="337.9" y="240.8">图纸代号</text>
<text x="375.1" y="240.8">材料材质</text>
<text x="404.4" y="240.8">数量</text>
<text x="220.6" y="249">发黑</text>
<text x="380.2" y="247.7">P20</text>
<text x="5.6" y="252">旧底图总号</text>
<text x="296.6" y="253.7">膝盖轴承座</text>
<text x="334.9" y="253.7">YCL.M000292</text>
<text x="375.1" y="254.9">材料标准</text>
<text x="32.1" y="263.7">1.去除尖角、飞边、毛刺;</text>
<text x="205.7" y="259.3">备注</text>
<text x="374.1" y="261.4">GB/T3880-2006</text>
<text x="7" y="265">底图总号</text>
<text x="32.1" y="268.4">2.未注棱边0.5×45°倒钝；螺纹孔孔口倒钝；</text>
<text x="303.3" y="269">人 员</text>
<text x="340.8" y="269">日 期</text>
<text x="373.2" y="268.7">版本号</text>
<text x="393.7" y="268.7">重量</text>
<text x="404.8" y="268.7">比 例</text>
<text x="416.7" y="264.6">D</text>
<text x="32.1" y="273.2">3.未注线性尺寸公差均采用GB/T 1800.3-98标准公差IT13级执行；</text>
<text x="289.3" y="275.5">设 计</text>
<text x="7" y="278">签</text>
<text x="13.8" y="278">字</text>
<text x="32.1" y="277.9">4.未注形位尺寸公差按：GB/T1184-1996 K级执行；</text>
<text x="305.4" y="276">张正昱</text>
<text x="327.2" y="276">设 计</text>
<text x="343.1" y="276">2026/9/3</text>
<text x="377.5" y="276">01</text>
<text x="394.8" y="276">56.16</text>
<text x="406.3" y="276">1:1</text>
<text x="289.3" y="283">审 核</text>
<text x="327.2" y="282.9">审 核</text>
<text x="372" y="283">图纸大小</text>
<text x="401.4" y="283">A3</text>
<text x="7" y="291">日</text>
<text x="13.8" y="291">期</text>
<text x="289.3" y="290.1">批 准</text>
<text x="327.2" y="290">批 准</text>
<text x="373" y="289.8">共 1 张</text>
<text x="395.4" y="289.8">第 1 张</text>
<text x="49.6" y="295.6">1</text>
<text x="154.9" y="296">2</text>
<text x="264.7" y="296">3</text>
<text x="366.6" y="296">4</text>
</g>
<g font-size="2.8">
<text x="231.3" y="273.6">线性 \ Liner Measure</text>
<text x="205.6" y="280.8">±0.05</text>
<text x="207" y="277.2">&gt;0.5</text>
<text x="216" y="280.8">±0.05</text>
<text x="217.9" y="277.2">＞3</text>
<text x="227" y="280.8">±0.1</text>
<text x="228.5" y="277.2">＞6</text>
<text x="236.3" y="280.8">±0.15</text>
<text x="237.5" y="277.2">＞30</text>
<text x="247.4" y="277.2">＞120</text>
<text x="247.4" y="280.8">±0.2</text>
<text x="257.1" y="277.2">＞400</text>
<text x="257.1" y="280.8">±0.3</text>
<text x="266.6" y="277.2">＞1000</text>
<text x="267.3" y="280.8">±0.5</text>
<text x="278" y="277.2">＞2000</text>
<text x="279.9" y="280.8">±1</text>
<text x="207" y="287.8">&gt;0.5</text>
<text x="216.6" y="284.3">倒角 \ Chamfer</text>
<text x="217.9" y="287.8">＞3</text>
<text x="228.5" y="287.8">＞6</text>
<text x="237.5" y="287.8">＞30</text>
<text x="248.4" y="287.8">&lt;10</text>
<text x="257.3" y="284.3">角度 / Angle</text>
<text x="257.8" y="287.8">＞10</text>
<text x="268" y="287.8">＞50</text>
<text x="278.5" y="287.8">＞120</text>
<text x="207.1" y="291.3">±0.2</text>
<text x="217.3" y="291.3">±0.5</text>
<text x="228.5" y="291.3">±1</text>
<text x="238.7" y="291.3">±2</text>
<text x="248.6" y="291.1">±1°</text>
<text x="257.8" y="291.1">±30’</text>
<text x="268.1" y="291.1">±10’</text>
<text x="278.6" y="291.2">±20’</text>
</g>
<g font-size="2.4">
<text x="307.7" y="41.6" transform="rotate(2 307.7 41.6)">0 °</text>
<text x="306.4" y="44.1" transform="rotate(2 306.4 44.1)">-0.05°</text>
<text x="229.3" y="74.8" transform="rotate(-90 229.3 74.8)">0</text>
<text x="231.7" y="76.1" transform="rotate(-90 231.7 76.1)">-0.03</text>
<text x="333.3" y="88.6">+0.10</text>
<text x="333.3" y="91.1">+0.05</text>
</g>
</svg>
